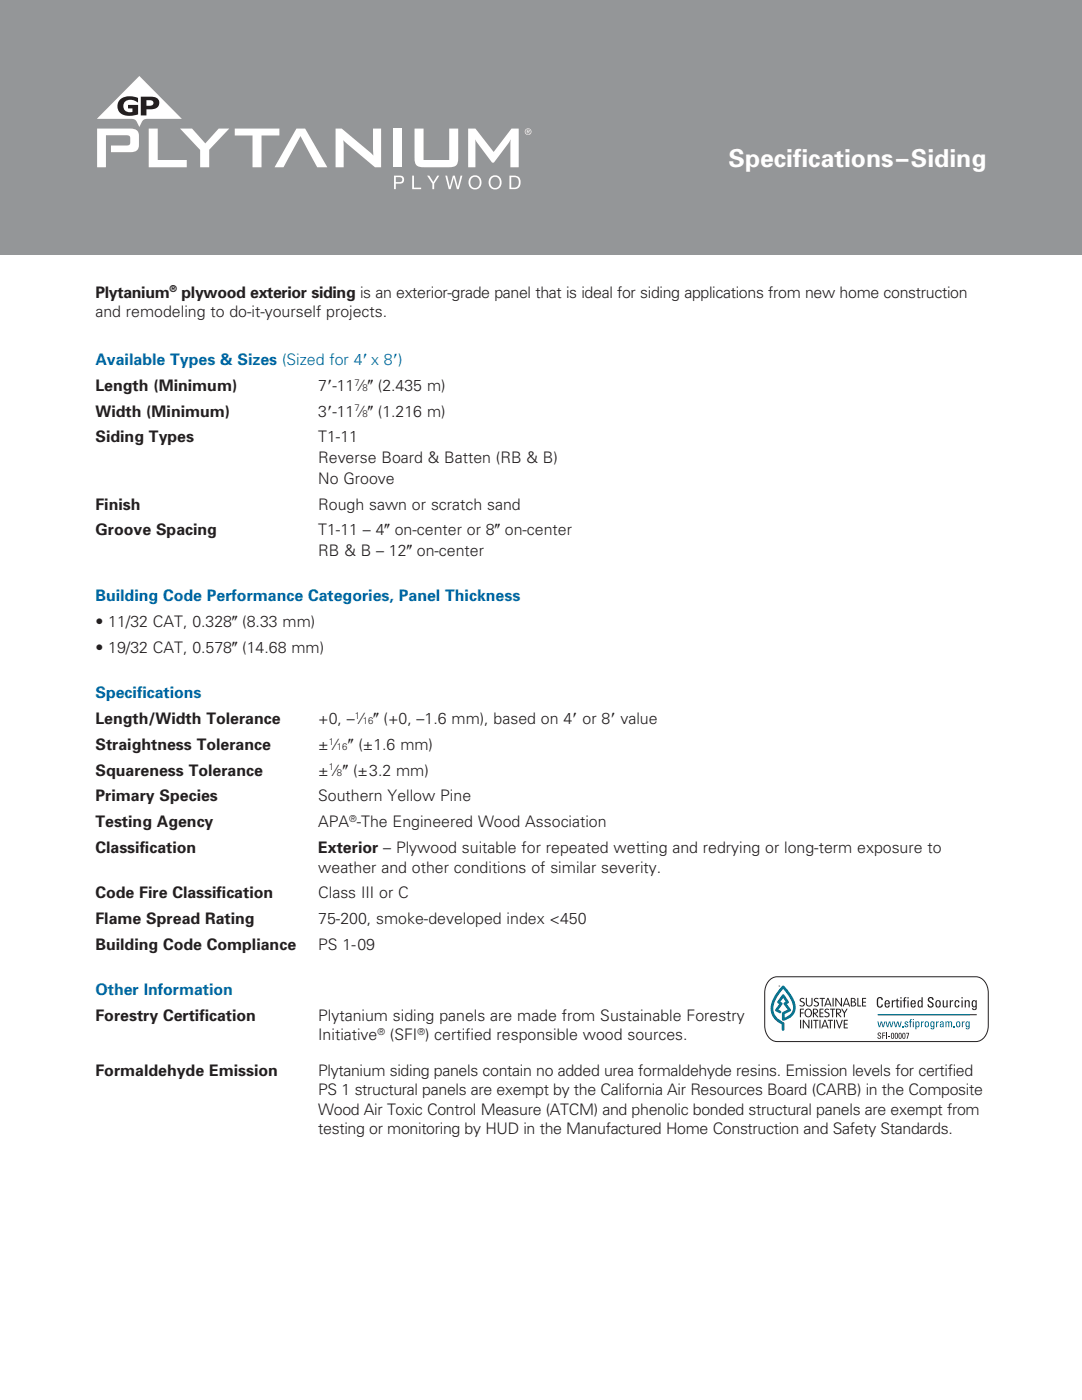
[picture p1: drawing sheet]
<svg xmlns="http://www.w3.org/2000/svg" width="216mm" height="279mm" viewBox="0 0 216 279" stroke-linecap="round" stroke-linejoin="round" font-family="sans-serif">
<path d="M0 0h215.9v50.8h-215.9z" fill="#949698"/>
<path d="M27.8 15.2l8.5 8.5h-6.8l-.8 .2a2.6 2.6 0 0 0-.9 1.4 2.6 2.6 0 0 0-.9-1.4l-.8-.2h-6.8z" fill="#fff"/>
<g fill="#231f20">
<path d="M24.1 19.7a3.7 3.7 0 0 1 3.4-.2v.9a2.19 2.19 0 0 0-2.6 0 1.29 1.29 0 0 0 0 1.6 1.29 1.29 0 0 0 1.5 .3v-.7h-.9v-.7h2.1v1.9a4.2 4.2 0 0 1-3.6-.2 1.92 1.92 0 0 1 .1-2.9z"/>
<path d="M28.1 19.3h1.9a1.31 1.31 0 0 1 1.5 .5 1.31 1.31 0 0 1-.1 1.6l-.8 .4h-1.4v1.2h-1.1z"/>
</g>
<g fill="#fff">
<path d="M29.2 20h.6a.61 .61 0 0 1 .8 .6 .61 .61 0 0 1-.8 .5h-.6z"/>
<path d="M29.7 25.7h1.8v6.2h5.8v1.5h-7.6z"/>
<path d="M35.9 25.7h2.4l2.7 2.9 2.6-2.9h2.1l-4 4.2v3.5h-1.8v-3.5z"/>
<path d="M19.4 25.7h6.6a1.4 1.4 0 0 1 1.7 1.5v1.7a1.4 1.4 0 0 1-1.7 1.5h-3.9v-1.4l3.7-.1a1.82 1.82 0 0 0 0-1.8l-.6-.1h-4.1v6.4h-1.7z"/>
<path d="M46.8 25.7h8.9v1.3h-3.5v6.4h-1.8v-6.4h-3.6z"/>
<path d="M59.1 25.7h1.8l4.4 7.7h-2l-3.3-6.2-3.4 6.2h-1.8z"/>
<path d="M67 25.7h1.2l6.3 5.3-.1-5.3h1.6v7.7h-1.2l-6.3-5.4 .1 5.4h-1.6z"/>
<path d="M78.5 25.7h1.8v7.7h-1.8z"/>
<path d="M82.7 25.7h1.8v6.2h5.1v-6.2h1.8v5.9a1.52 1.52 0 0 1-1.9 1.8h-4.9a1.52 1.52 0 0 1-1.9-1.8z"/>
<path d="M93.4 25.7h1.5l3.6 4.6 3.6-4.6h1.4v7.7h-1.7l.1-5.6-.4 .8-3 3.9h-.3l-3.4-4.7 .1 5.6h-1.5z"/>
<path d="M82.2 35.1h.4v2.3h1.4v.4h-1.8z"/>
<path d="M85.2 35.1h.5l.8 1.2 .8-1.2h.4l-1.1 1.5v1.2h-.3v-1.2z"/>
<path d="M88.9 35.1h.3l.5 2.2 .7-2.2h.3l.6 2.2 .6-2.2h.4l-.8 2.7h-.3l-.7-2.3-.6 2.3h-.4z"/>
<path d="M153.5 195.6l1-.6 .6-.1h39.6a2.85 2.85 0 0 1 2.5 3.2v6.6a2.97 2.97 0 0 1-2.5 3.2h-39.6a2.85 2.85 0 0 1-2.5-3.2v-6.6a3.6 3.6 0 0 1 .9-2.5z"/>
<path d="M105.2 26v.2h.4l-.1-.2zM105.1 25.9h.3a.22 .22 0 0 1 .3 .2 .22 .22 0 0 1-.2 .2l.2 .4-.3-.4h-.2v.4h-.1zM104.8 26.3a.56 .56 0 0 0 1.1 0 .56 .56 0 0 0-1.1 0zM104.7 26.3a.66 .66 0 0 1 1.3 0 .66 .66 0 0 1-1.3 0z"/>
<path d="M79 35.4v.9h.7a.5 .5 0 0 0 .6-.5 .5 .5 0 0 0-.6-.4zM78.6 35.1h1.2a.8 .8 0 0 1 .8 .7 .8 .8 0 0 1-.8 .8h-.8v1.2h-.4z"/>
<path d="M94.2 35.5a1.08 1.08 0 0 0-.3 1.4 1.08 1.08 0 0 0 1.5 .4 1.08 1.08 0 0 0 .2-1.4 1.08 1.08 0 0 0-1.4-.4zM93.9 35.3a1.35 1.35 0 0 1 1.9 .2 1.35 1.35 0 0 1-.1 1.9 1.35 1.35 0 0 1-1.9 0 1.62 1.62 0 0 1 .1-2.1z"/>
<path d="M98.2 35.5a1.08 1.08 0 0 0-.3 1.4 1.08 1.08 0 0 0 1.5 .4 1.08 1.08 0 0 0 .2-1.4 1.08 1.08 0 0 0-1.4-.4zM97.9 35.3a1.35 1.35 0 0 1 1.9 .2 1.35 1.35 0 0 1-.1 1.9 1.35 1.35 0 0 1-1.9 0 1.62 1.62 0 0 1 .1-2.1z"/>
<path d="M102 35.4v2h.7a1.06 1.06 0 0 0 .8-1 1.06 1.06 0 0 0-.9-1zM101.7 35.1h.9a1.35 1.35 0 0 1 1.3 1.3 1.35 1.35 0 0 1-1.3 1.4h-.9z"/>
</g>
<path d="M153.5 195.6l1-.6 .6-.1h39.6a2.85 2.85 0 0 1 2.5 3.2v6.6a2.97 2.97 0 0 1-2.5 3.2h-39.6a2.85 2.85 0 0 1-2.5-3.2v-6.6a3.6 3.6 0 0 1 .9-2.5z" fill="none" stroke="#231f20" stroke-width=".2"/>
<path d="M156.1 196.8l.2-.1a7 7 0 0 1 2.5 4.6 2.76 2.76 0 0 1-2.7 2.3v-1.5l1.1-.6-.7-.9a.31 .31 0 0 1-.1-.3 .31 .31 0 0 1 .2-.3l.2-.1-.5-.7-.6 .7 .2 .1a.31 .31 0 0 1 .2 .3 .31 .31 0 0 1-.1 .3l-.7 .9 .4 .2a.27 .27 0 0 1 .2 .4 .27 .27 0 0 1-.4 .1l-.7-.4-.1-.3 .8-1.1-.4-.2v-.3l1.1-1.4 .3 .1 .9 1.2v.4l-.4 .2 .7 .9a.32 .32 0 0 1 .1 .4 .32 .32 0 0 1-.3 .2l-.9 .5v.7a2.2 2.2 0 0 0 1.3-3.4l-1.6-2.3a5.7 5.7 0 0 0-2 4.3 3.6 3.6 0 0 0 2.2 2.4v1.4l-.2 .2-.3-.2v-1.1a3.6 3.6 0 0 1-1.5-5.6z" fill="#008852"/>
<g fill="#231f20">
<path d="M159.6 199.4a.54 .54 0 0 1 .9-.1l-.7 .1 .1 .3 .2 .1a.52 .52 0 0 1 .5 .4 .52 .52 0 0 1-.3 .6 .62 .62 0 0 1-.8-.1l.1-.1a.44 .44 0 0 0 .5 .1 .44 .44 0 0 0 .2-.5l-.2-.1a.48 .48 0 0 1-.5-.7z"/>
<path d="M160.8 199.2h.2v1.1a.46 .46 0 0 0 .5 .4 .46 .46 0 0 0 .4-.4v-1.1h.2a2.04 2.04 0 0 1-.2 1.6l-.2 .1a.67 .67 0 0 1-.9-.7z"/>
<path d="M162.4 199.4a.54 .54 0 0 1 .9-.1l-.6 .1v.3l.2 .1a.52 .52 0 0 1 .5 .4 .52 .52 0 0 1-.2 .6 .62 .62 0 0 1-.8-.1v-.1a.44 .44 0 0 0 .5 .1 .44 .44 0 0 0 .2-.5l-.2-.1a.48 .48 0 0 1-.5-.7z"/>
<path d="M163.6 199.2h1l-.4 .1-.1 1.6-.1-1.6h-.4z"/>
<path d="M166.2 199.2h.1l-.1 1.7-.1-.1z"/>
<path d="M166.7 199.2h.2l.9 1.3v-1.3h.2v1.7l-.2-.1-.9-1.3v1.3l-.2 .1z"/>
<path d="M171.1 199.2h.2v1.5h.5v.1h-.7z"/>
<path d="M172 199.2h.8l-.1 .1h-.5v.6l.6 .1-.6 .1v.6h.5l.1 .1h-.8z"/>
<path d="M159.6 201.3l.8 .1-.6 .1v.6l.6 .1-.6 .1-.1 .7-.1-.1z"/>
<path d="M163.5 201.3h.8l-.1 .2h-.5v.6l.6 .1-.6 .1v.5h.5l.1 .2h-.8z"/>
<path d="M164.6 201.5a.54 .54 0 0 1 .8 0l-.6 .1v.3l.2 .1a.52 .52 0 0 1 .5 .4 .52 .52 0 0 1-.2 .6 .62 .62 0 0 1-.8-.2 .44 .44 0 0 0 .5 0 .44 .44 0 0 0 .2-.5l-.2-.1a.48 .48 0 0 1-.4-.7z"/>
<path d="M165.6 201.3l1.1 .1-.5 .1-.1 1.5-.1-1.5h-.4z"/>
<path d="M167.9 201.3l.2 .1 .4 .6 .4-.7 .2 .1a1.71 1.71 0 0 0-.5 1.6h-.2a1.71 1.71 0 0 0-.5-1.6z"/>
<path d="M159.7 203.5l.2 .1-.2 1.7-.1-.2z"/>
<path d="M160.2 203.5l.2 .1 .9 1.3v-1.3l.2-.1v1.7l-.2-.1-.9-1.2v1.2l-.2 .1z"/>
<path d="M161.9 203.5l.2 .1-.1 1.7-.2-.2z"/>
<path d="M162.3 203.5l1 .1-.4 .1-.1 1.6-.1-1.6h-.4z"/>
<path d="M163.5 203.5l.2 .1-.1 1.7-.1-.2z"/>
<path d="M165.2 203.5l1 .1-.4 .1-.1 1.6-.1-1.6h-.4z"/>
<path d="M166.4 203.5l.2 .1-.1 1.7-.1-.2z"/>
<path d="M166.9 203.5h.1l.5 1.4 .5-1.4 .2 .1-.7 1.7z"/>
<path d="M168.4 203.6l.7-.1v.2h-.5v.6l.5 .1-.5 .1v.5h.5v.2h-.7z"/>
<path d="M165.2 199.4l-.3 .9h.6zM165.1 199.2l.3 .1 .5 1.6h-.2l-.1-.4h-.8l-.1 .4h-.2z"/>
<path d="M168.9 199.4l-.3 .9h.6zM168.8 199.2l.2 .1 .6 1.6h-.2l-.1-.4h-.8l-.2 .4h-.1z"/>
<path d="M170 200.1v.6l.5-.1a.31 .31 0 0 0 0-.5zM170 199.3v.6l.4-.1 .1-.3zM169.8 199.2h.7a.41 .41 0 0 1 .2 .4 .41 .41 0 0 1-.2 .3l.2 .1a.47 .47 0 0 1-.1 .8h-.8z"/>
<path d="M160.9 201.7a.62 .62 0 0 0-.1 .9 .62 .62 0 0 0 .9 0 .62 .62 0 0 0 .1-.8 .62 .62 0 0 0-.9-.1zM160.7 201.6a.8 .8 0 0 1 1.1 0 .8 .8 0 0 1 0 1.1 .8 .8 0 0 1-1.1 .1 1.05 1.05 0 0 1 0-1.2z"/>
<path d="M162.4 201.5v.6l.6-.1a.32 .32 0 0 0-.3-.5zM162.2 201.3h.5a.48 .48 0 0 1 .5 .5 .48 .48 0 0 1-.5 .5l.5 .7-.8-.7v.6l-.2 .1z"/>
<path d="M167 201.5v.6l.6-.1a.32 .32 0 0 0-.3-.5zM166.8 201.3h.5a.48 .48 0 0 1 .6 .5 .48 .48 0 0 1-.6 .5l.6 .7-.9-.7v.6l-.2 .1z"/>
<path d="M164.6 203.8l-.3 .9h.6zM164.5 203.5l.3 .1 .5 1.6h-.1l-.2-.3h-.8l-.1 .3h-.2z"/>
<path d="M155.4 196.7l.2 .2h-.2zM155.4 196.8a.14 .14 0 0 0 .2 0 .14 .14 0 0 0-.2 0zM155.3 196.8a.2 .2 0 0 1 .4 0 .2 .2 0 0 1-.4 0z"/>
</g>
<path d="M175.2 202.5h19.7" fill="none" stroke="#231f20" stroke-width=".2"/>
<path d="M175.1 202.5h18.4" fill="none" stroke="#008852" stroke-width=".2"/>
<g fill="#008852">
<path d="M175.1 203.9h.2l.2 .9 .2-.9h.3l.2 .9 .3-.9h.2l-.3 1.1h-.3l-.2-1-.3 1h-.2z"/>
<path d="M176.7 203.9h.2l.2 .9 .3-.9h.2l.3 .9 .2-.9h.2l-.3 1.1h-.3l-.2-1-.3 1h-.2z"/>
<path d="M178.3 203.9h.2l.2 .9 .3-.9h.3l.2 .9 .2-.9h.2l-.3 1.1h-.2l-.3-1-.2 1h-.3z"/>
<path d="M180 204.8h.2v.2h-.2z"/>
<path d="M180.6 203.9l.6 .1v.2l-.5-.2 .1 .3a.41 .41 0 0 1 .4 .2 .41 .41 0 0 1-.1 .5 .39 .39 0 0 1-.6-.3h.2l.2 .2 .2-.2-.1-.1a.41 .41 0 0 1-.4-.3 .41 .41 0 0 1 0-.4z"/>
<path d="M181.6 203.5l.4-.1-.3 .3v.2h.3v.1h-.3v1h-.1v-1h-.2v-.1h.2z"/>
<path d="M183.8 203.9h.2v.1l.3-.2v.2l-.3 .2v.8h-.2z"/>
<path d="M186.8 203.9h.2v.1l.3-.2v.2l-.3 .2v.8h-.2z"/>
<path d="M188.6 203.9h.2v.1a.32 .32 0 0 1 .6 0l.3-.2 .2 .1 .1 1.1h-.2v-.8l-.2-.2-.2 .1v.9h-.2v-.8l-.2-.2-.1 .2-.1 .8h-.1z"/>
<path d="M190.3 204.8h.2v.2h-.2z"/>
<path d="M191.9 203.9h.2v.1l.4-.2v.2l-.4 .2v.8h-.2z"/>
<path d="M182.1 203.9h.2v1.1h-.2zM182.1 203.4h.2v.2h-.2z"/>
<path d="M182.9 204.1v.5l.2 .3 .2-.2v-.5l-.2-.2zM182.7 203.9h.2v.1l.4-.1a.74 .74 0 0 1-.2 1.1l-.2-.1v.5h-.2z"/>
<path d="M184.8 204l-.1 .1a.52 .52 0 0 0 .2 .8 .52 .52 0 0 0 0-.9zM184.7 203.9a.46 .46 0 0 1 .5 0 .46 .46 0 0 1 .2 .5l-.1 .4a.45 .45 0 0 1-.7 0l-.1-.6z"/>
<path d="M185.9 204.1v.6l.1 .1h.2l.1-.6-.1-.1zM185.9 203.9l.4 .1v-.1h.1v1.2a.39 .39 0 0 1-.3 .3 .39 .39 0 0 1-.4-.3l.5 .1 .1-.3-.3 .1-.2-.1a.87 .87 0 0 1 .1-1z"/>
<path d="M187.8 204.5v.3h.2l.1-.4zM187.6 204a.4 .4 0 0 1 .4-.1 .4 .4 0 0 1 .3 .3v.8h-.2v-.2l-.1 .2h-.4l-.1-.4 .1-.2 .5-.1v-.2l-.2-.1-.4 .2z"/>
<path d="M191.1 204l-.1 .1a.52 .52 0 0 0 .2 .8 .52 .52 0 0 0 0-.9zM191 203.9a.46 .46 0 0 1 .5 0 .46 .46 0 0 1 .1 .5v.4a.45 .45 0 0 1-.8 0v-.6z"/>
<path d="M192.9 204.1v.6l.2 .1h.1l.1-.6-.1-.1zM192.9 203.9l.4 .1v-.1h.2v1.2a.39 .39 0 0 1-.4 .3 .39 .39 0 0 1-.4-.3l.5 .1 .1-.3-.3 .1-.2-.1a.87 .87 0 0 1 .1-1z"/>
</g>
<g fill="#231f20">
<path d="M175.1 199.1a.58 .58 0 0 1 .7-.1 .58 .58 0 0 1 .3 .6h-.2l-.2-.4-.4 .2-.1 .9 .2 .6h.3l.2-.4h.3l-.1 .3-.4 .3a.61 .61 0 0 1-.7-.3v-1.1z"/>
<path d="M177.9 199.6h.3v.2l.4-.2v.2l-.4 .2v1.1h-.3z"/>
<path d="M178.9 199.4l.2-.1v.3h.3v.2h-.3v.9l.1 .1 .3 .1v.2l-.6-.1v-1.2h-.2v-.2h.2z"/>
<path d="M180.4 199.1l.5-.1v.2l-.3 .2v.2h.3v.2h-.3v1.3h-.3v-1.3h-.2v-.2h.2z"/>
<path d="M185.3 199.1l.2-.1a.56 .56 0 0 1 .8 .6h-.3l-.1-.4-.5 .1a.56 .56 0 0 0 .6 .7 .57 .57 0 0 1 .3 .7 .57 .57 0 0 1-.6 .4l-.6-.3v-.4h.2l.2 .4a.35 .35 0 0 0 .5-.3l-.3-.3a.64 .64 0 0 1-.4-1.1z"/>
<path d="M188.1 199.6h.2l.1 1.2 .2 .1 .3-.3v-1h.2v1.5h-.2v-.2l-.4 .2-.4-.2z"/>
<path d="M189.5 199.6h.2l.1 .2 .4-.2v.2l-.4 .2-.1 1.1h-.2z"/>
<path d="M190.7 199.7h.5l.2 .4h-.2l-.2-.3-.3 .2a.65 .65 0 0 0 .3 .9l.2-.3h.2v.3a.5 .5 0 0 1-.9-.2 1.03 1.03 0 0 1 .2-1z"/>
<path d="M192.5 199.6h.2v.2l.4-.2 .4 .2v1.3h-.2l-.1-1.2-.2-.1-.3 .2v1.1h-.2z"/>
<path d="M175.2 206.2a.36 .36 0 0 1 .4-.1 .36 .36 0 0 1 .2 .3l-.5-.2a.42 .42 0 0 0 .4 .6l.1 .2-.2 .3h-.4l-.1-.4h.1l.1 .2h.3a.42 .42 0 0 0-.4-.5z"/>
<path d="M176.1 206.1h.6v.1h-.5v.4h.4v.1h-.4v.6h-.1z"/>
<path d="M176.8 206.1h.2v1.2h-.2z"/>
<path d="M177.2 206.8h.4v.1h-.4z"/>
<path d="M180.8 206.1h.6l-.3 1.2h-.2l.3-1h-.4z"/>
<path d="M176.9 199.8l-.2 .4h.6l-.1-.4zM176.7 199.7l.6-.1 .2 .4 .1 .4h-.9l.2 .5 .6-.3a.52 .52 0 0 1-.4 .5 .52 .52 0 0 1-.6-.4 1.03 1.03 0 0 1 .2-1z"/>
<path d="M179.7 199.6h.2v1.5h-.2zM179.6 199h.3v.3h-.3z"/>
<path d="M181.1 199.6h.2v1.5h-.2zM181.1 199h.2v.3h-.2z"/>
<path d="M182.1 199.8l-.2 .4h.6l-.1-.4zM181.9 199.7l.6-.1 .2 .4v.4h-.8l.2 .5 .6-.3a.52 .52 0 0 1-.4 .5 .52 .52 0 0 1-.6-.4 1.03 1.03 0 0 1 .2-1z"/>
<path d="M183.4 199.9l-.1 .2a.63 .63 0 0 0 .3 .8l.3-.3a.62 .62 0 0 0-.3-.8zM183.9 199h.2v2.1h-.2v-.2a.41 .41 0 0 1-.7 .1l-.1-.6a.5 .5 0 0 1 .1-.7 .5 .5 0 0 1 .7 .1z"/>
<path d="M187 199.8l-.1 .2a.65 .65 0 0 0 .3 .9 .65 .65 0 0 0 0-1.1zM186.9 199.7a.58 .58 0 0 1 .7 0 .58 .58 0 0 1 .1 .7v.3a.54 .54 0 0 1-.5 .4 .54 .54 0 0 1-.5-.4 1.03 1.03 0 0 1 .2-1z"/>
<path d="M191.9 199.6h.2v1.5h-.2zM191.8 199h.3v.3h-.3z"/>
<path d="M194.2 199.9v.7l.2 .3a.66 .66 0 0 0 0-1.1zM194.1 199.7a.39 .39 0 0 1 .6 .1v-.2h.2v1.6a.49 .49 0 0 1-.5 .4 .49 .49 0 0 1-.5-.4h.3l.2 .2 .2-.1 .1-.4-.2 .1a.43 .43 0 0 1-.6-.4z"/>
<path d="M178 206.3l-.1 .7 .2 .2 .2-.2-.1-.5v-.2zM177.9 206.2l.2-.1a.75 .75 0 0 1 0 1.2 .76 .76 0 0 1-.2-1.1z"/>
<path d="M178.7 206.3v.7l.1 .2 .2-.2v-.5v-.2zM178.6 206.2l.2-.1a.75 .75 0 0 1 0 1.2 .76 .76 0 0 1-.2-1.1z"/>
<path d="M179.5 206.3l-.1 .7 .2 .2 .2-.2v-.5l-.1-.2zM179.4 206.2l.2-.1a.75 .75 0 0 1 0 1.2 .76 .76 0 0 1-.2-1.1z"/>
<path d="M180.2 206.3v.7l.2 .2 .1-.2v-.5v-.2zM180.1 206.2l.3-.1a.75 .75 0 0 1 0 1.2 .76 .76 0 0 1-.3-1.1z"/>
</g>
<text font-size="4.9" fill="#fff" x="145.4" y="33.4">Specifications–Siding</text>
<g font-size="3.2" fill="#231f20">
<text x="19" y="59.4">Plytanium</text>
<text x="36.2" y="59.4">plywood exterior siding is an exterior-grade panel that is ideal for siding applications from new home construction</text>
<text x="19" y="63.3">and remodeling to do-it-yourself projects.</text>
<text x="19" y="78">Length (Minimum)</text>
<text x="63.5" y="78">7*-11 ⁄( (2.435 m)</text>
<text x="19.1" y="83.1">Width (Minimum)</text>
<text x="63.5" y="83.1">3*-11 ⁄( (1.216 m)</text>
<text x="19.1" y="88.3">Siding Types</text>
<text x="63.5" y="88.3">T1-11</text>
<text x="63.5" y="92.4">Reverse Board &amp; Batten (RB &amp; B)</text>
<text x="19.1" y="101.7">Finish</text>
<text x="63.5" y="96.6">No Groove</text>
<text x="63.5" y="101.7">Rough sawn or scratch sand</text>
<text x="19.1" y="106.9">Groove Spacing</text>
<text x="63.5" y="106.9">T1-11 – 4( on-center or 8( on-center</text>
<text x="63.5" y="111">RB &amp; B – 12( on-center</text>
<text x="19.1" y="125.2">• 11/32 CAT, 0.328( (8.33 mm)</text>
<text x="19.1" y="130.3">• 19/32 CAT, 0.578( (14.68 mm)</text>
<text x="19" y="149.7">Straightness Tolerance</text>
<text x="19.1" y="144.5">Length/Width Tolerance</text>
<text x="63.5" y="149.7">± ⁄ ( (±1.6 mm)</text>
<text x="63.5" y="144.5">+0, – ⁄ ( (+0, –1.6 mm), based on 4* or 8* value</text>
<text x="19" y="154.8">Squareness Tolerance</text>
<text x="63.5" y="154.8">± ⁄( (±3.2 mm)</text>
<text x="19.1" y="160">Primary Species</text>
<text x="63.5" y="160">Southern Yellow Pine</text>
<text x="19.1" y="165.1">Testing Agency</text>
<text x="63.5" y="165.1">APA -The Engineered Wood Association</text>
<text x="19" y="170.3">Classification</text>
<text x="63.5" y="170.3">Exterior – Plywood suitable for repeated wetting and redrying or long-term exposure to</text>
<text x="19" y="179.3">Code Fire Classification</text>
<text x="63.5" y="174.1">weather and other conditions of similar severity.</text>
<text x="63.5" y="179.3">Class III or C</text>
<text x="19" y="184.4">Flame Spread Rating</text>
<text x="63.5" y="184.4">75-200, smoke-developed index &lt;450</text>
<text x="19" y="189.6">Building Code Compliance</text>
<text x="63.5" y="189.6">PS 1-09</text>
<text x="19" y="203.8">Forestry Certification</text>
<text x="63.5" y="203.8">Plytanium siding panels are made from Sustainable Forestry</text>
<text x="63.5" y="207.6">Initiative</text>
<text x="77.8" y="207.7">(SFI ) certified responsible wood sources.</text>
<text x="19" y="214.7">Formaldehyde Emission</text>
<text x="63.5" y="214.7">Plytanium siding panels contain no added urea formaldehyde resins. Emission levels for certified</text>
<text x="63.5" y="218.6">PS 1 structural panels are exempt by the California Air Resources Board (CARB) in the Composite</text>
<text x="63.5" y="222.5">Wood Air Toxic Control Measure (ATCM) and phenolic bonded structural panels are exempt from</text>
<text x="63.5" y="226.3">testing or monitoring by HUD in the Manufactured Home Construction and Safety Standards.</text>
</g>
<g font-size="3.2" fill="#0066a5">
<text x="19" y="72.8">Available Types &amp; Sizes (Sized for 4* x 8*)</text>
<text x="19.1" y="120">Building Code Performance Categories, Panel Thickness</text>
<text x="19.1" y="139.3">Specifications</text>
<text x="19" y="198.6">Other Information</text>
</g>
<g font-size="1.9" fill="#231f20">
<text x="33.8" y="58.4">®</text>
<text x="70.7" y="76.9">7</text>
<text x="72.3" y="78">8</text>
<text x="70.7" y="82.1">7</text>
<text x="72.3" y="83.1">8</text>
<text x="70.8" y="143.5">1</text>
<text x="65.6" y="148.6">1</text>
<text x="67.2" y="149.7">16</text>
<text x="72.4" y="144.5">16</text>
<text x="65.6" y="153.8">1</text>
<text x="67.2" y="154.8">8</text>
<text x="69.7" y="164.1">®</text>
<text x="75.3" y="206.6">®</text>
<text x="83.3" y="206.6">®</text>
</g>
</svg>
